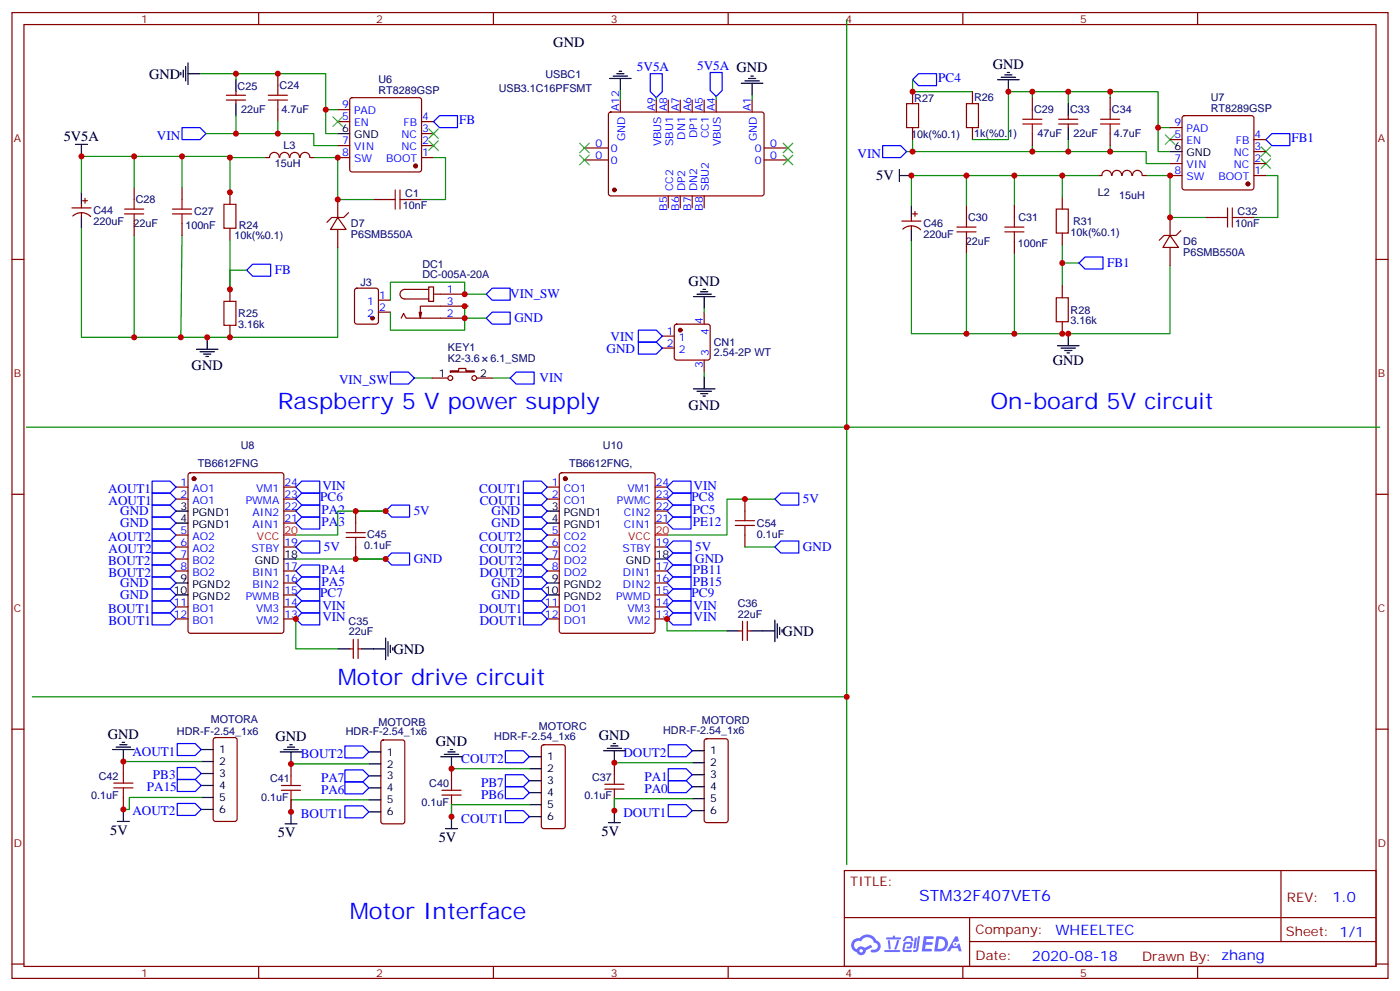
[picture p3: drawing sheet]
<svg xmlns="http://www.w3.org/2000/svg" width="412mm" height="292mm" viewBox="0 0 412 292" stroke-linecap="round" stroke-linejoin="round" font-family="sans-serif">
<g fill="none" stroke="#870000" stroke-width=".35">
<path d="M3.5 3.7h405.4v284.3h-405.4zM7.1 7.2h398.2v277.3h-398.2zM76.2 3.7v3.5M145.3 3.7v3.5M214.5 3.7v3.5M283.6 3.7v3.5M352.8 3.7v3.5M3.5 76.4h3.6M405.3 76.4h3.6M3.5 145.5h3.6M405.3 145.5h3.6M3.5 214.7h3.6"/>
<path d="M405.3 214.7h3.6M248.7 256.3h156.6v28.2h-156.6zM377.3 256.3v20.9M248.7 270.1h156.5M285.6 277.2h119.6M285.6 270.1v14.2M3.5 283.8h3.6M76.2 284.5v3.5M145.3 284.5v3.5M214.5 284.5v3.5M283.6 284.5v3.5M352.8 284.5v3.5"/>
<path d="M405.3 283.8h3.6"/>
</g>
<g fill="#5487ff">
<path d="M272.1 275.6h2.6l.3 .2-.1 .6h-2l-.1 1h1.6l.4 .4-.4 .3h-1.7l-.2 1.2 1.8 .1 .3 .3-.2 .4h-2.9z"/>
<path d="M281.4 275.7h.7l.4 1.3-.7 .3a.74 .74 0 0 0-1.1 .3 .74 .74 0 0 0 .5 1.1 .74 .74 0 0 0 .9-.7l.5-.3 .7 2.4h-.9l-.2-1h-1.9l-.5 1h-.9z"/>
<path d="M269.5 276.1h.6l-.4 2.9a.31 .31 0 0 1-.3 .3 .31 .31 0 0 1-.3-.3z"/>
<path d="M270.4 275.6h.6l-.5 4a.89 .89 0 0 1-.7 .7 .89 .89 0 0 1-.9-.3l1-.5z"/>
<path d="M266.8 275.8l.6-.2 1.2 .1 .5 1.3-.6 .1-.4-.9-1 .1a.95 .95 0 0 1-1 .8l-.1-.2z"/>
<path d="M266.4 277.5l1.8-.2a1.04 1.04 0 0 1 .6 1.1 1.04 1.04 0 0 1-.8 .9h-.7a.29 .29 0 0 1-.3-.4 .29 .29 0 0 1 .3-.2h.7l.2-.8h-1.4l-.4 1.7 1.9 .1a.29 .29 0 0 1 .3 .3 .29 .29 0 0 1-.3 .3h-2l-.4-.3 .2-2.1z"/>
<path d="M260.5 279.7h4.4a.3 .3 0 0 1 .3 .3 .3 .3 0 0 1-.3 .3h-4.3z"/>
<path d="M264.3 276.8h.6l-.5 1.6a1.02 1.02 0 0 1-.7 1.2l-.2-.3z"/>
<path d="M261.5 276.8h.6l.3 2.4-.3 .3-.3-.2z"/>
<path d="M261.1 276h1.9l.2-.5h.5l-.1 .5h1.5a.29 .29 0 0 1 .3 .3 .29 .29 0 0 1-.3 .3h-3.9z"/>
<path d="M275.8 275.6l-.6 4.5h1.4a2.27 2.27 0 0 0 2.7-2.3 2.27 2.27 0 0 0-2.7-2.2zM276.6 276.4a1.5 1.5 0 0 1 1.8 1.6 1.5 1.5 0 0 1-1.9 1.3h-.3z"/>
<path d="M251.4 276.8a2.09 2.09 0 0 0 1 3.5 1.37 1.37 0 0 0 1.5 .9 1.37 1.37 0 0 0 1.1-1.4l2-1-.5-.7-1.8 1a1.4 1.4 0 0 0-2.3 .4 1.32 1.32 0 0 1-.6-1.9 1.32 1.32 0 0 1 1.9-.4 2.02 2.02 0 0 1 2-1.3 2.02 2.02 0 0 1 1.8 1.6 1.09 1.09 0 0 1 1.1 1.4 1.09 1.09 0 0 1-1.6 .7 .41 .41 0 0 0-.5 .3 .41 .41 0 0 0 .4 .5 1.89 1.89 0 0 0 2.4-1.2 1.89 1.89 0 0 0-1.2-2.4 2.98 2.98 0 0 0-5-.6l-1 .1zM253.2 279.9a.52 .52 0 0 1 1 0 .52 .52 0 0 1-1 0z"/>
<circle cx="281.4" cy="277.9" r=".28"/>
</g>
<g fill="#870000" stroke="#870000" stroke-width=".35">
<circle cx="122.4" cy="48.9" r=".53"/>
<circle cx="367.6" cy="54.2" r=".53"/>
<circle cx="57.1" cy="140.9" r=".53"/>
<circle cx="166.5" cy="140.9" r=".53"/>
<circle cx="109.7" cy="93.7" r=".53"/>
<circle cx="200.4" cy="97.2" r=".53"/>
<circle cx="181" cy="55.9" r=".53"/>
</g>
<g fill="none" stroke="#870000" stroke-width=".35">
<path d="M66.7 29.5h5.6M66.7 28h5.6M69.5 27v1M69.5 29.5v1M81.8 21.7v3.5M81.8 32.3v3.5M99.5 35.8h3.5M99.5 32.3h3.5M103.2 29l.5-.2h19.8l.5 .2 .2 .5v20.4l-.3 .5-.4 .2h-19.8l-.5-.2-.2-.5v-20.4zM124.2 39.3h3.5M124.2 35.8h3.5M179.4 33.2l.5-.2h44.7l.5 .7-.1 23.5-.6 .5-44.8-.1-.4-.6v-23.3z"/>
<path d="M182.7 29.5v3.5M193.3 29.5v3.5M196.8 29.5v3.5M200.4 29.5v3.5M203.9 29.5v3.5M207.4 29.5v3.5M211 29.5v3.5M221.5 29.5v3.5M268.8 27v3.5M268.8 37.6v3.5M286.5 27v3.5M286.5 37.6v3.5"/>
<path d="M304.1 28.8v3.5M304.1 39.3v3.6M311.9 36.5h5.6M311.9 35.1h5.6M314.7 34v1.1M314.7 36.5v1.1M327 28.8v3.5M327 39.3v3.6M344.7 37.6h3.5M348.4 34.2l.5-.2h19.8l.5 .2 .2 .5v20.5l-.3 .5-.4 .2h-19.8l-.5-.2-.2-.5v-20.5zM24.3 59.1h1.5M25 58.4v1.4"/>
<path d="M39.5 55.2v3.5M53.6 55.2v3.5M67.7 56.6v3.5M82.2 46.4a1.41 1.41 0 0 0-1.4-1.5 1.41 1.41 0 0 0-1.4 1.5h-1.1M82.4 46.4a1.41 1.41 0 0 1 1.4-1.5 1.41 1.41 0 0 1 1.4 1.5M85.4 46.4a1.41 1.41 0 0 1 1.4-1.5 1.41 1.41 0 0 1 1.4 1.5M88.4 46.4a1.41 1.41 0 0 1 1.4-1.5 1.41 1.41 0 0 1 1.4 1.5M91.4 46.4h1M99.5 46.4h3.5M99.5 42.9h3.5M99.5 58.7v5.3M110.1 58.7h3.5"/>
<path d="M120.6 58.7h3.6M124.2 46.4h3.5M124.2 42.9h3.5M172.2 47.1h7M172.2 43.6h7M196.8 57.7v3.5M200.4 57.7v3.5M203.9 57.7v3.5M207.4 57.7v3.5M225.1 47.1h7M225.1 43.6h7M312.9 58v3.6"/>
<path d="M323.5 51.7h1.1M324.6 51.7a1.41 1.41 0 0 1 1.4-1.5 1.41 1.41 0 0 1 1.4 1.5M327.6 51.7a1.41 1.41 0 0 1 1.4-1.5 1.41 1.41 0 0 1 1.4 1.5M330.6 51.7a1.41 1.41 0 0 1 1.4-1.5 1.41 1.41 0 0 1 1.4 1.5M333.6 51.7a1.41 1.41 0 0 1 1.4-1.5 1.41 1.41 0 0 1 1.4 1.5M336.5 51.7h1.1M344.7 51.7h3.5M344.7 48.2h3.5M344.7 41.1h3.5M369.4 51.7h3.5M369.4 48.2h3.5M369.4 44.6h3.5"/>
<path d="M369.4 41.1h3.5M21.2 61.2h5.6M21.5 63.6a3.8 3.8 0 0 1 5.2 .2M24 60.1v1.1M24 62.6v1.1M39.5 65.8v3.5M53.6 65.8v3.5M67.7 67.2v3.5M99.5 64l2.5 3.6h-4.6zM99.5 67.6v5.2M102.7 62.6l-1.5 1.4h-3.5l-1.4 1.4M265.6 65.1h5.7"/>
<path d="M265.9 67.5a3.8 3.8 0 0 1 5.3 .1M268.5 64v1.1M268.5 66.5v1.1M268.8 63h1.4M269.5 62.3v1.4M284.7 60.5v3.5M284.7 71.1v3.5M298.8 60.5v3.5M298.8 71.1v3.5M312.9 68.6v3.5M344.7 69.3l2.4 3.5h-4.6zM344.7 64v5.3"/>
<path d="M344.7 72.8v5.3M347.8 67.9l-1.4 1.4h-3.5l-1.4 1.4M355.2 64h3.6M365.8 64h3.6M67.7 85.2v3.5M67.7 95.8v3.5M104.7 85l.4-.2h5.7l.6 .5 .1 9.4-.5 .7h-5.9l-.6-.4-.1-9.5zM111.5 91.9h3.5M111.5 88.4h3.5M118.2 93.7l.7-1.4 .7 1.4h17.3M124.2 91.9l-.4 1.8M126.3 84.5h1.4v4.2h-1.4z"/>
<path d="M126.3 85.2h-7.1a1.41 1.41 0 0 0-1.4 1.4 1.41 1.41 0 0 0 1.4 1.4h7.1M127.7 86.6h9.2M136.9 90.1h-13.1v3.6l-.3-1.8M195.1 99h3.5M198.8 95.6l.5-.2h9.2l.5 .2 .2 .5v9.2l-.2 .5-.5 .2h-9.2l-.5-.2-.2-.5v-9.2zM207.4 91.9v3.5M312.9 84.1v3.6M312.9 94.7v3.5M127.4 111.3h4.5M132.6 109.2h2.5v-.7h2.1v.7h2.5v.3h-7.1zM140.4 111.3h4.6M195.1 102.5h3.5"/>
<path d="M207.4 106v3.5M55.6 139.4l.5-.2h26.8l.7 .4v46.1l-.5 .7h-27l-.7-.4v-46.1zM165 139.4l.5-.2h26.8l.6 .4 .1 46.1-.5 .7h-27l-.7-.4-.1-46.1zM51.9 143.4h3.5M51.9 146.9h3.5M51.9 157.5h3.5M83.6 143.4h3.5M83.6 146.9h3.5M83.6 154h3.5M83.6 150.5h3.5M104.8 150.5v3.5M161.2 143.4h3.5"/>
<path d="M161.2 146.9h3.5M161.2 157.5h3.5M193 143.4h3.5M193 146.9h3.5M193 154h3.5M193 150.5h3.5M219.4 146.9v3.6M219.4 157.5v3.5M51.9 161h3.5M51.9 164.6h3.5M51.9 168.1h3.5M51.9 178.7h3.5"/>
<path d="M83.6 161h3.5M83.6 168.1h3.5M83.6 178.7h3.5M83.6 175.2h3.5M83.6 171.6h3.5M104.8 161v3.6M161.2 161h3.5M161.2 164.6h3.5M161.2 168.1h3.5M161.2 178.7h3.5M193 161h3.5M193 168.1h3.5"/>
<path d="M193 178.7h3.5M193 175.2h3.5M193 171.6h3.5M51.9 182.2h3.5M83.6 182.2h3.5M103 191h1.1M104.1 188.2v5.7M105.5 188.2v5.7M105.5 191h1M161.2 182.2h3.5M193 182.2h3.5M217.7 185.7h1"/>
<path d="M218.7 182.9v5.7M220.1 182.9v5.7M220.1 185.7h1.1M63 217.3l.5-.2h5.6l.7 .5v23.5l-.4 .7h-5.9l-.7-.4v-23.6zM112.4 218l.5-.2h5.6l.7 .5v23.5l-.4 .7h-5.9l-.7-.4v-23.6zM159.7 219.5l.5-.2h5.6l.7 .4v23.5l-.5 .7h-5.8l-.7-.4v-23.5zM207.7 217.7l.4-.2h5.7l.6 .4 .1 23.6-.5 .6-5.9 .1-.6-.5-.1-23.5zM36.3 224.2v3.5M36.3 234.8v3.5M85.7 224.9v3.5M85.7 235.5v3.5M133 226.3v3.5"/>
<path d="M133 236.9v3.5M181 224.5v3.6M181 235.1v3.6"/>
<circle cx="132.6" cy="111.3" r=".71"/>
<circle cx="139.7" cy="111.3" r=".71"/>
</g>
<g fill="none" stroke="#000" stroke-width=".35">
<path d="M54.7 19.6v4.2M55.4 18.5v6.4M53.3 21.3v.7M54 20.6v2.2M55.4 21.7h3.5M69.5 23.5v3.5M69.5 30.5v3.5M99.5 39.3h3.5M179.6 23.1h6.3M180.6 22.4h4.3M181.7 21.7h2.1M182.4 21h.7"/>
<path d="M182.7 23.1v3.5M218.4 24.5h6.3M219.4 23.8h4.3M220.5 23.1h2.1M221.2 22.4h.7M221.5 24.5v3.5M293.9 23.5h6.3M294.9 22.8h4.3M296 22h2.1M296.7 21.3h.7M297 23.5v3.5M314.7 30.5v3.5"/>
<path d="M314.7 37.6v3.5M22.2 42.5h3.6M24 42.5v3.5M24 56.6v3.5M264.9 51.7h3.6M264.9 49.9v3.5M344.7 44.6h3.5M24 63.7v3.5M268.5 60.5v3.5M268.5 67.6v3.5M61 99.3v3.5M204.3 87.3h6.3"/>
<path d="M205.3 86.6h4.2M206.4 85.9h2.1M207.1 85.2h.7M207.4 87.3v3.5M314.7 98.2v3.6M57.9 102.8h6.3M58.9 103.5h4.2M60 104.2h2.1M60.7 105h.7M204.3 114.5h6.3M205.3 115.2h4.2M206.4 115.9h2.1"/>
<path d="M207.1 116.6h.7M207.4 110.9v3.6M311.5 101.8h6.4M312.6 102.5h4.2M313.6 103.2h2.1M314.3 103.9h.7M51.9 150.5h3.5M51.9 154h3.5M161.2 150.5h3.5M161.2 154h3.5M51.9 171.6h3.5M51.9 175.2h3.5"/>
<path d="M83.6 164.6h3.5M161.2 171.6h3.5M161.2 175.2h3.5M193 164.6h3.5M99.5 191h3.5M106.5 191h7.1M113.6 187.9v6.3M114.3 188.9v4.2M115 190v2.1M115.7 190.7v.7M214.1 185.7h3.6M221.2 185.7h7"/>
<path d="M228.2 182.6v6.3M229 183.6v4.3M229.7 184.7v2.1M230.4 185.4v.7M34.2 220h4.3M35.3 219.3h2.1M36 218.5h.7M84.7 220h2.1M85.4 219.3h.7M179.9 219.6h2.1M180.6 218.9h.7M33.2 220.7h6.3"/>
<path d="M36.3 220.7v3.5M36.3 238.3v3.5M59.3 220.7h3.5M59.3 224.2h3.5M59.3 227.7h3.5M59.3 231.2h3.5M59.3 234.8h3.5M59.3 238.3h3.5M82.5 221.4h6.4M83.6 220.7h4.2M85.7 221.4v3.5M85.7 239v3.5"/>
<path d="M108.7 221.4h3.5M108.7 224.9h3.5M108.7 228.4h3.5M108.7 232h3.5M108.7 235.5h3.5M108.7 239h3.5M129.8 222.8h6.4M130.9 222.1h4.2M131.9 221.4h2.2M132.6 220.7h.7M133 222.8v3.5M155.9 222.8h3.6"/>
<path d="M155.9 226.3h3.6M155.9 229.8h3.6M155.9 233.4h3.6M155.9 236.9h3.6M177.8 221h6.3M178.9 220.3h4.2M181 221v3.5M181 238.7v3.5M203.9 221h3.5M203.9 224.5h3.5M203.9 228.1h3.5M203.9 231.6h3.5"/>
<path d="M203.9 235.1h3.5M203.9 238.7h3.5M34.6 241.8h3.5M84 242.5h3.5M131.2 243.9h3.6M133 240.4v3.5M155.9 240.4h3.6M179.2 242.2h3.5"/>
</g>
<g fill="none" stroke="#a10000" stroke-width=".35">
<path d="M79 29.5h5.7M79 28h5.7M81.8 25.2v2.8M81.8 29.5v2.8M267.1 30.5h3.5v7.1h-3.5zM284.7 30.5h3.5v7.1h-3.5zM301.3 36.5h5.6M301.3 35.1h5.6M304.1 32.3v2.8M304.1 36.5v2.8M324.2 36.5h5.6M324.2 35.1h5.6"/>
<path d="M327 32.3v2.8M327 36.5v2.8M39.5 58.7v2.9M53.6 58.7v2.9M113.6 58.7h2.8M116.4 55.9v5.7M117.8 55.9v5.7M117.8 58.7h2.8M36.7 63h5.6M36.7 61.6h5.6M39.5 63v2.8M50.8 63h5.6"/>
<path d="M50.8 61.6h5.6M53.6 63v2.8M66 60.1h3.5v7.1h-3.5zM281.9 68.3h5.6M281.9 66.9h5.6M284.7 64v2.9M284.7 68.3v2.8M296 68.3h5.6M296 66.9h5.6M298.8 64v2.9M298.8 68.3v2.8M311.1 61.6h3.6v7h-3.6z"/>
<path d="M358.8 64h2.8M361.6 61.2v5.7M363 61.2v5.7M363 64h2.8M66 88.7h3.5v7.1h-3.5zM311.1 87.7h3.6v7h-3.6zM102 156.8h5.6M102 158.2h5.6M104.8 154v2.8M104.8 158.2v2.8M216.6 153.3h5.6M216.6 154.7h5.6"/>
<path d="M219.4 150.5v2.8M219.4 154.7v2.8M33.5 230.5h5.7M33.5 232h5.7M36.3 227.7v2.8M36.3 232v2.8M82.9 232.7h5.6M82.9 231.2h5.6M85.7 228.4v2.8M85.7 232.7v2.8M130.2 232.7h5.6M130.2 234.1h5.6"/>
<path d="M133 229.8v2.9M133 234.1v2.8M178.2 230.9h5.6M178.2 232.3h5.6M181 228.1v2.8M181 232.3v2.8"/>
</g>
<g fill="none" stroke="#00f" stroke-width=".35">
<path d="M53.6 37.6h5.3l1.8 1.7-1.8 1.8h-5.3zM127.7 35.8l1.8-1.8h5.3v3.6h-5.3zM191.6 21.7h3.5v5.3l-1.8 1.8-1.7-1.8zM209.2 21.3h3.5v5.3l-1.7 1.8-1.8-1.8zM270.6 21.7h5.3v3.5h-5.3l-1.8-1.7zM260 42.9h5.3l1.8 1.7-1.8 1.8h-5.3zM372.9 41.1l1.7-1.8h5.3v3.6h-5.3zM72.7 79.6l1.7-1.8h5.3v3.5h-5.3zM319.6 75.7h5.3v3.5h-5.3l-1.7-1.8zM143.2 93.7l1.8-1.8h5.3v3.5h-5.3zM143.2 86.6l1.8-1.8h5.3v3.6h-5.3zM188 97.2h5.3l1.8 1.8-1.8 1.7h-5.3z"/>
<path d="M115 109.5h5.3l1.8 1.8-1.8 1.8h-5.3zM150.3 111.3l1.7-1.8h5.3v3.6h-5.3zM188 100.7h5.3l1.8 1.8-1.8 1.7h-5.3zM44.8 152.2h5.3l1.8 1.8-1.8 1.8h-5.3zM44.8 148.7h5.3l1.8 1.8-1.8 1.7h-5.3zM44.8 155.8h5.3l1.8 1.7-1.8 1.8h-5.3zM44.8 159.3h5.3l1.8 1.7-1.8 1.8h-5.3zM44.8 145.2h5.3l1.8 1.7-1.8 1.8h-5.3zM44.8 141.6h5.3l1.8 1.8-1.8 1.8h-5.3zM87.1 154l1.8-1.8h5.3v3.6h-5.3zM87.1 150.5l1.8-1.8h5.3v3.5h-5.3zM87.1 143.4l1.8-1.8h5.3v3.6h-5.3z"/>
<path d="M87.1 146.9l1.8-1.7h5.3v3.5h-5.3zM113.6 150.5l1.8-1.8h5.2v3.5h-5.2zM154.2 141.6h5.3l1.7 1.8-1.7 1.8h-5.3zM154.2 145.2h5.3l1.7 1.7-1.7 1.8h-5.3zM154.2 159.3h5.3l1.7 1.7-1.7 1.8h-5.3zM154.2 155.8h5.3l1.7 1.7-1.7 1.8h-5.3zM154.2 148.7h5.3l1.7 1.8-1.7 1.7h-5.3zM154.2 152.2h5.3l1.7 1.8-1.7 1.8h-5.3zM196.5 154l1.8-1.8h5.3v3.6h-5.3zM196.5 150.5l1.8-1.8h5.3v3.5h-5.3zM196.5 146.9l1.8-1.7h5.3v3.5h-5.3zM196.5 143.4l1.8-1.8h5.3v3.6h-5.3z"/>
<path d="M228.2 146.9l1.8-1.7h5.3v3.5h-5.3zM44.8 173.4h5.3l1.8 1.8-1.8 1.7h-5.3zM44.8 169.9h5.3l1.8 1.7-1.8 1.8h-5.3zM44.8 162.8h5.3l1.8 1.8-1.8 1.7h-5.3zM44.8 166.3h5.3l1.8 1.8-1.8 1.8h-5.3zM44.8 176.9h5.3l1.8 1.8-1.8 1.7h-5.3zM87.1 171.6l1.8-1.7h5.3v3.5h-5.3zM87.1 168.1l1.8-1.8h5.3v3.6h-5.3zM87.1 175.2l1.8-1.8h5.3v3.5h-5.3zM87.1 178.7l1.8-1.8h5.3v3.5h-5.3zM87.1 161l1.8-1.7h5.3v3.5h-5.3zM113.6 164.6l1.8-1.8h5.2v3.5h-5.2z"/>
<path d="M154.2 176.9h5.3l1.7 1.8-1.7 1.7h-5.3zM154.2 166.3h5.3l1.7 1.8-1.7 1.8h-5.3zM154.2 162.8h5.3l1.7 1.8-1.7 1.7h-5.3zM154.2 169.9h5.3l1.7 1.7-1.7 1.8h-5.3zM154.2 173.4h5.3l1.7 1.8-1.7 1.7h-5.3zM196.5 171.6l1.8-1.7h5.3v3.5h-5.3zM196.5 168.1l1.8-1.8h5.3v3.6h-5.3zM196.5 175.2l1.8-1.8h5.3v3.5h-5.3zM196.5 164.6l1.8-1.8h5.3v3.5h-5.3zM196.5 161l1.8-1.7h5.3v3.5h-5.3zM196.5 178.7l1.8-1.8h5.3v3.5h-5.3zM228.2 161l1.8-1.7h5.3v3.5h-5.3z"/>
<path d="M44.8 180.4h5.3l1.8 1.8-1.8 1.8h-5.3zM87.1 182.2l1.8-1.8h5.3v3.6h-5.3zM154.2 180.4h5.3l1.7 1.8-1.7 1.8h-5.3zM196.5 182.2l1.8-1.8h5.3v3.6h-5.3zM52.2 218.9h5.3l1.8 1.8-1.8 1.7h-5.3zM101.6 219.6h5.3l1.8 1.8-1.8 1.7h-5.3zM196.8 219.3h5.3l1.8 1.7-1.8 1.8h-5.3zM52.2 229.5h5.3l1.8 1.7-1.8 1.8h-5.3zM52.2 226h5.3l1.8 1.7-1.8 1.8h-5.3zM52.2 236.5h5.3l1.8 1.8-1.8 1.8h-5.3zM101.6 237.2h5.3l1.8 1.8-1.8 1.8h-5.3zM101.6 226.7h5.3l1.8 1.7-1.8 1.8h-5.3z"/>
<path d="M101.6 230.2h5.3l1.8 1.8-1.8 1.7h-5.3zM148.9 221h5.3l1.7 1.8-1.7 1.7h-5.3zM148.9 231.6h5.3l1.7 1.8-1.7 1.7h-5.3zM148.9 228.1h5.3l1.7 1.7-1.7 1.8h-5.3zM148.9 238.7h5.3l1.7 1.7-1.7 1.8h-5.3zM196.8 229.8h5.3l1.8 1.8-1.8 1.8h-5.3zM196.8 226.3h5.3l1.8 1.8-1.8 1.7h-5.3zM196.8 236.9h5.3l1.8 1.8-1.8 1.7h-5.3z"/>
</g>
<g fill="none" stroke="#3c3" stroke-width=".35">
<path d="M98.1 34.4l2.8 2.8M100.9 34.4l-2.8 2.8M126.3 37.9l2.8 2.8M129.1 37.9l-2.8 2.8M343.3 39.7l2.8 2.8M346.1 39.7l-2.8 2.8M126.3 41.5l2.8 2.8M129.1 41.5l-2.8 2.8M170.7 42.2l2.9 2.8M170.7 45.7l2.9 2.8M173.6 42.2l-2.9 2.8M173.6 45.7l-2.9 2.8"/>
<path d="M230.7 42.2l2.8 2.8M230.7 45.7l2.8 2.8M233.5 42.2l-2.8 2.8M233.5 45.7l-2.8 2.8M371.5 43.2l2.8 2.8M371.5 46.7l2.8 2.9M374.3 43.2l-2.8 2.8M374.3 46.7l-2.8 2.9"/>
</g>
<g fill="none" stroke="#008700" stroke-width=".35">
<path d="M249.4 5.8v248.7M58.9 21.7h37.1v17.6h3.5M60.7 39.3h31.7v3.6h7.1M69.5 21.7v1.8M69.5 34v5.3M81.8 35.8v3.5M96 32.3h3.5M182.7 26.6v2.9M193.3 28.8v.7M211 28.4v1.1M221.5 28v1.5M268.8 23.5v3.5h17.7"/>
<path d="M304.1 27v1.8M314.7 27v3.5M327 27v1.8M341.1 37.6h3.6M39.5 46h-15.5v10.6M53.6 46v9.2M67.7 46.4v-.4h-28.2v9.2M78.3 46.4h-10.6v10.6M92.4 46.4h7.1v12.3h10.6M127.7 46.4h3.5v12.3h-7M267.1 44.6h70.5v3.6h7.1M268.8 41.1v3.5"/>
<path d="M284.7 51.7v8.8M286.5 41.1h10.5v-14.1h44.1v17.6h3.6M298.8 51.7v8.8M304.1 42.9v1.7M312.9 51.7v6.3M314.7 41.1v3.5M323.5 51.7h-55v8.8M327 42.9v1.7M337.6 51.7h7.1v12.3h10.5M372.9 51.7h3.5v12.3h-7M24 67.2v32.1h15.5M39.5 69.3v30h60v-26.5"/>
<path d="M53.6 69.3l-.3 30M67.7 70.7v14.5v-5.6h5M268.5 71.1v27.1h16.2M284.7 74.6v23.6h60v-20.1M298.8 74.6v23.6M312.9 72.1v5.3M317.9 77.4h-5v6.7M115 91.9v5.3h21.9v-3.5M137.9 90.1h-1v3.6h6.3M143.2 86.6h-6.3v-3.5h-21.9v5.3M207.4 90.8v1.1M122.1 111.3h5.3"/>
<path d="M145 111.3h5.3M207.4 109.5v1.4M7.8 125.8h398.6M104.8 150.5h8.8h-14.1v7h-12.4M228.2 146.9h-14.1v10.6h-17.6M87.1 164.6h26.5M219.4 161h8.8M87.1 182.2v8.8h12.4M196.5 182.2v3.5h17.6M9.5 205.1h239.9M36.3 224.2h23M59.3 234.8h-21.2v3.5h-1.8"/>
<path d="M85.7 224.9h23M108.7 235.5h-23v3.5M133 226.3h22.9M155.9 236.9h-22.9v3.5M181 224.5h22.9M203.9 235.1h-22.9v3.6"/>
</g>
<path d="M83.6 157.5h3.5M193 157.5h3.5" fill="none" stroke="#f00" stroke-width=".35"/>
<g fill="#c00">
<circle cx="113.6" cy="164.6" r=".88"/>
<circle cx="113.6" cy="150.5" r=".88"/>
<circle cx="104.8" cy="164.6" r=".88"/>
<circle cx="104.8" cy="150.5" r=".88"/>
<circle cx="87.1" cy="182.2" r=".88"/>
<circle cx="99.5" cy="46.4" r=".88"/>
<circle cx="81.8" cy="39.3" r=".88"/>
<circle cx="69.5" cy="39.3" r=".88"/>
<circle cx="81.8" cy="21.7" r=".88"/>
<circle cx="96" cy="32.3" r=".88"/>
<circle cx="69.5" cy="21.7" r=".88"/>
<circle cx="67.7" cy="46.4" r=".88"/>
<circle cx="327" cy="27" r=".88"/>
<circle cx="268.8" cy="27" r=".88"/>
<circle cx="304.1" cy="44.6" r=".88"/>
<circle cx="314.7" cy="27" r=".88"/>
<circle cx="341.1" cy="37.6" r=".88"/>
<circle cx="314.7" cy="44.6" r=".88"/>
<circle cx="327" cy="44.6" r=".88"/>
<circle cx="344.7" cy="51.7" r=".88"/>
<circle cx="304.1" cy="27" r=".88"/>
<circle cx="268.8" cy="44.6" r=".88"/>
<circle cx="297" cy="27" r=".88"/>
<circle cx="196.5" cy="182.2" r=".88"/>
<circle cx="219.4" cy="146.9" r=".88"/>
<circle cx="36.3" cy="238.3" r=".88"/>
<circle cx="85.7" cy="239" r=".88"/>
<circle cx="133" cy="240.4" r=".88"/>
<circle cx="181" cy="238.7" r=".88"/>
<circle cx="36.3" cy="224.2" r=".88"/>
<circle cx="85.7" cy="224.9" r=".88"/>
<circle cx="181" cy="224.5" r=".88"/>
<circle cx="133" cy="226.3" r=".88"/>
<circle cx="99.5" cy="58.7" r=".88"/>
<circle cx="344.7" cy="64" r=".88"/>
<circle cx="249.4" cy="205.1" r=".88"/>
<circle cx="249.4" cy="125.8" r=".88"/>
<circle cx="136.9" cy="90.1" r=".88"/>
<circle cx="136.9" cy="93.7" r=".88"/>
<circle cx="136.9" cy="86.6" r=".88"/>
<circle cx="314.7" cy="98.2" r=".88"/>
<circle cx="312.9" cy="98.2" r=".88"/>
<circle cx="298.8" cy="98.2" r=".88"/>
<circle cx="61" cy="99.3" r=".88"/>
<circle cx="53.3" cy="99.3" r=".88"/>
<circle cx="67.7" cy="85.2" r=".88"/>
<circle cx="67.7" cy="99.3" r=".88"/>
<circle cx="67.7" cy="56.6" r=".88"/>
<circle cx="39.5" cy="46" r=".88"/>
<circle cx="39.5" cy="99.3" r=".88"/>
<circle cx="24" cy="46" r=".88"/>
<circle cx="284.7" cy="98.2" r=".88"/>
<circle cx="312.9" cy="77.4" r=".88"/>
<circle cx="298.8" cy="51.7" r=".88"/>
<circle cx="284.7" cy="51.7" r=".88"/>
<circle cx="268.5" cy="51.7" r=".88"/>
<circle cx="312.9" cy="51.7" r=".88"/>
<circle cx="53.6" cy="46" r=".88"/>
</g>
<g font-size="6.7" fill="#00f">
<text x="81.8" y="120.5">Raspberry 5 V power supply</text>
<text x="291.7" y="120.5">On-board 5V circuit</text>
<text x="99.5" y="201.6">Motor drive circuit</text>
<text x="103" y="270.4">Motor Interface</text>
</g>
<text font-size="4.6" fill="#00f" x="270.8" y="265.3">STM32F407VET6</text>
<g font-size="4.2">
<text x="163" y="14">GND</text>
<text x="43.9" y="23.1">GND</text>
<text x="292.5" y="20.2">GND</text>
<text x="18.8" y="41.5">5V5A</text>
<text x="258.1" y="53.1">5V</text>
<text x="202.9" y="84.1">GND</text>
<text x="310.1" y="107.4">GND</text>
<text x="56.5" y="108.9">GND</text>
<text x="202.9" y="120.6">GND</text>
<text x="230.5" y="187.2">GND</text>
<text x="115.9" y="192.5">GND</text>
<text x="31.8" y="217.5">GND</text>
<text x="81.1" y="218.2">GND</text>
<text x="128.4" y="219.6">GND</text>
<text x="176.4" y="217.8">GND</text>
<text x="32.4" y="245.8">5V</text>
<text x="81.8" y="246.5">5V</text>
<text x="129.2" y="247.9">5V</text>
<text x="177.2" y="246.1">5V</text>
</g>
<g font-size="4.2" fill="#00f">
<text x="392.5" y="265.6">1.0</text>
<text x="310.9" y="275.1">WHEELTEC</text>
<text x="304" y="282.9">2020-08-18</text>
</g>
<g font-size="3.9" fill="#00f">
<text x="187.6" y="20.8">5V5A</text>
<text x="205.3" y="20.6">5V5A GND</text>
<text x="276.4" y="24.3">PC4</text>
<text x="46.2" y="41.1">VIN</text>
<text x="135.3" y="36.6">FB</text>
<text x="380.4" y="41.9">FB1</text>
<text x="252.6" y="46.4">VIN</text>
<text x="81" y="80.8">FB</text>
<text x="326.1" y="78.7">FB1</text>
<text x="150.3" y="87.8">VIN_SW</text>
<text x="151.5" y="94.8">GND</text>
<text x="179.9" y="100.3">VIN</text>
<text x="178.7" y="103.9">GND</text>
<text x="99.9" y="113.1">VIN_SW</text>
<text x="158.9" y="112.5">VIN</text>
<text x="31.8" y="145.3">AOUT1</text>
<text x="32" y="148.8">AOUT1</text>
<text x="94.4" y="147.6">PC6</text>
<text x="95" y="144.2">VIN</text>
<text x="141.2" y="145.3">COUT1</text>
<text x="141.3" y="148.8">COUT1</text>
<text x="203.7" y="147.6">PC8</text>
<text x="204.3" y="144.2">VIN</text>
<text x="236.5" y="148.2">5V</text>
<text x="35.4" y="155.3">GND</text>
<text x="35.4" y="151.7">GND</text>
<text x="94.7" y="154.8">PA3</text>
<text x="94.7" y="151.3">PA2</text>
<text x="121.9" y="151.7">5V</text>
<text x="144.8" y="151.7">GND</text>
<text x="144.8" y="155.3">GND</text>
<text x="204.1" y="154.8">PE12</text>
<text x="204.1" y="151.3">PC5</text>
<text x="31.8" y="159.4">AOUT2</text>
<text x="141.2" y="159.4">COUT2</text>
<text x="31.8" y="166.4">BOUT2</text>
<text x="32" y="162.9">AOUT2</text>
<text x="95.4" y="162.3">5V</text>
<text x="121.9" y="165.8">GND</text>
<text x="141.2" y="166.4">DOUT2</text>
<text x="141.3" y="162.9">COUT2</text>
<text x="204.8" y="165.8">GND</text>
<text x="204.8" y="162.3">5V</text>
<text x="236.5" y="162.3">GND</text>
<text x="32" y="170">BOUT2</text>
<text x="35.4" y="172.9">GND</text>
<text x="94.7" y="172.5">PA5</text>
<text x="94.7" y="169">PA4</text>
<text x="141.3" y="170">DOUT2</text>
<text x="144.8" y="172.9">GND</text>
<text x="204.1" y="172.5">PB15</text>
<text x="204.1" y="169">PB11</text>
<text x="35.4" y="176.4">GND</text>
<text x="94.4" y="175.8">PC7</text>
<text x="95" y="179.4">VIN</text>
<text x="144.8" y="176.4">GND</text>
<text x="203.7" y="175.8">PC9</text>
<text x="204.3" y="179.4">VIN</text>
<text x="31.8" y="180.5">BOUT1</text>
<text x="32" y="184.1">BOUT1</text>
<text x="95" y="183">VIN</text>
<text x="141.2" y="180.5">DOUT1</text>
<text x="141.3" y="184.1">DOUT1</text>
<text x="204.3" y="183">VIN</text>
<text x="39" y="222.4">AOUT1</text>
<text x="88.6" y="223.1">BOUT2</text>
<text x="135.9" y="224.5">COUT2</text>
<text x="183.6" y="222.8">DOUT2</text>
<text x="43.3" y="233">PA15</text>
<text x="45" y="229.5">PB3</text>
<text x="94.6" y="230.2">PA7</text>
<text x="94.6" y="233.7">PA6</text>
<text x="141.7" y="231.6">PB7</text>
<text x="189.8" y="233.4">PA0</text>
<text x="189.8" y="229.8">PA1</text>
<text x="141.7" y="235.1">PB6</text>
<text x="39" y="240.1">AOUT2</text>
<text x="88.6" y="240.8">BOUT1</text>
<text x="135.9" y="242.2">COUT1</text>
<text x="183.6" y="240.4">DOUT1</text>
</g>
<g font-size="3.9" fill="#800">
<text x="250.5" y="260.9">TITLE:</text>
<text x="379.1" y="265.6">REV:</text>
<text x="287.4" y="275.1">Company:</text>
<text x="378.7" y="275.7">Sheet: 1/1</text>
<text x="287.4" y="282.8">Date:</text>
<text x="336.4" y="282.8">Drawn By: zhang</text>
</g>
<g font-size="3.2" fill="#800">
<text x="41.6" y="6.7">1</text>
<text x="110.8" y="6.7">2</text>
<text x="179.9" y="6.7">3</text>
<text x="249.1" y="6.7">4</text>
<text x="318.2" y="6.7">5</text>
<text x="4.1" y="41.8">A</text>
<text x="405.9" y="41.8">A</text>
<text x="4.1" y="110.9">B</text>
<text x="405.9" y="110.9">B</text>
<text x="4.1" y="180.1">C</text>
<text x="405.9" y="180.1">C</text>
<text x="4.1" y="249.2">D</text>
<text x="405.9" y="249.2">D</text>
<text x="41.6" y="287.5">1</text>
<text x="110.8" y="287.5">2</text>
<text x="179.9" y="287.5">3</text>
<text x="249.1" y="287.5">4</text>
<text x="318.2" y="287.5">5</text>
</g>
<g font-size="3.2" fill="#000080">
<text x="160.7" y="22.9">USBC1</text>
<text x="70" y="26.4">C25</text>
<text x="82.4" y="26.3">C24</text>
<text x="111.5" y="27.7">RT8289GSP</text>
<text x="111.5" y="24.5">U6</text>
<text x="146.9" y="27.1">USB3.1C16PFSMT</text>
<text x="269.3" y="29.9">R27</text>
<text x="287" y="29.9">R26</text>
<text x="356.7" y="29.8">U7</text>
<text x="71" y="33.4">22uF</text>
<text x="82.9" y="33.4">4.7uF</text>
<text x="304.6" y="33.4">C29</text>
<text x="315.2" y="33.4">C33</text>
<text x="327.5" y="33.4">C34</text>
<text x="356.7" y="33">RT8289GSP</text>
<text x="268.4" y="40.5">10k(%0.1)</text>
<text x="286.9" y="40.4">1k(%0.1)</text>
<text x="305.6" y="40.5">47uF</text>
<text x="316.2" y="40.5">22uF</text>
<text x="328.1" y="40.4">4.7uF</text>
<text x="83.5" y="44">L3</text>
<text x="81" y="49.3">15uH</text>
<text x="40" y="59.9">C28</text>
<text x="119.4" y="58.1">C1</text>
<text x="323.4" y="57.8">L2</text>
<text x="329.7" y="58.5">15uH</text>
<text x="27.5" y="63.1">C44</text>
<text x="57.2" y="63.4">C27</text>
<text x="118.7" y="61.6">10nF</text>
<text x="285.2" y="65.2">C30</text>
<text x="300" y="65.2">C31</text>
<text x="364.6" y="63.4">C32</text>
<text x="27.5" y="66.2">220uF</text>
<text x="39.3" y="66.9">22uF</text>
<text x="54.6" y="67.3">100nF</text>
<text x="69" y="70.5">10k(%0.1)</text>
<text x="70.4" y="67.3">R24</text>
<text x="103.4" y="70.1">P6SMB550A</text>
<text x="103.4" y="66.9">D7</text>
<text x="272" y="70.1">220uF</text>
<text x="272" y="66.9">C46</text>
<text x="315.4" y="69.4">10k(%0.1)</text>
<text x="316.1" y="66.2">R31</text>
<text x="363.8" y="66.9">10nF</text>
<text x="284.5" y="72.2">22uF</text>
<text x="299.8" y="72.6">100nF</text>
<text x="348.5" y="75.4">P6SMB550A</text>
<text x="348.5" y="72.2">D6</text>
<text x="124.4" y="81.9">DC-005A-20A</text>
<text x="124.4" y="78.8">DC1</text>
<text x="106.2" y="84.2">J3</text>
<text x="70.2" y="93.4">R25</text>
<text x="315.4" y="95.5">3.16k</text>
<text x="315.4" y="92.4">R28</text>
<text x="70.2" y="96.6">3.16k</text>
<text x="210.3" y="101.8">CN1</text>
<text x="132" y="106.6">K2-3.6</text>
<text x="132" y="103.4">KEY1</text>
<text x="144.5" y="106.6">6.1_SMD</text>
<text x="210.2" y="105">2.54-2P WT</text>
<text x="58.3" y="137.5">TB6612FNG</text>
<text x="70.9" y="132.2">U8</text>
<text x="167.7" y="137.5">TB6612FNG,</text>
<text x="177.6" y="132.2">U10</text>
<text x="223" y="155.1">C54</text>
<text x="107.3" y="161.5">0.1uF</text>
<text x="108.1" y="158.3">C45</text>
<text x="223" y="158.3">0.1uF</text>
<text x="217.3" y="178.7">C36</text>
<text x="102.7" y="184">C35</text>
<text x="217.3" y="181.9">22uF</text>
<text x="102.8" y="186.9">22uF</text>
<text x="62.1" y="212.9">MOTORA</text>
<text x="111.5" y="213.6">MOTORB</text>
<text x="158.8" y="215">MOTORC</text>
<text x="206.7" y="213.3">MOTORD</text>
<text x="52.1" y="216.5">HDR-F-2.54_1x6</text>
<text x="101.9" y="216.5">HDR-F-2.54_1x6</text>
<text x="145.6" y="218">HDR-F-2.54_1x6</text>
<text x="195.3" y="216.1">HDR-F-2.54_1x6</text>
<text x="29.1" y="229.5">C42</text>
<text x="79.5" y="230.2">C41</text>
<text x="126.5" y="231.7">C40</text>
<text x="174.4" y="230">C37</text>
<text x="26.8" y="235.2">0.1uF</text>
<text x="76.9" y="235.9">0.1uF</text>
<text x="124.2" y="237.3">0.1uF</text>
<text x="172.2" y="235.2">0.1uF</text>
</g>
<g font-size="3.2" fill="#00f">
<text x="100.8" y="35.5">5</text>
<text x="100.8" y="31.9">9</text>
<text x="104.3" y="33.7">PAD</text>
<text x="124.4" y="35.5">4</text>
<text x="182.4" y="32.8" transform="rotate(-90 182.4 32.8)">A12</text>
<text x="193" y="32.8" transform="rotate(-90 193 32.8)">A9</text>
<text x="196.5" y="32.8" transform="rotate(-90 196.5 32.8)">A8</text>
<text x="200" y="32.8" transform="rotate(-90 200 32.8)">A7</text>
<text x="203.6" y="32.8" transform="rotate(-90 203.6 32.8)">A6</text>
<text x="207.1" y="32.8" transform="rotate(-90 207.1 32.8)">A5</text>
<text x="210.6" y="32.8" transform="rotate(-90 210.6 32.8)">A4</text>
<text x="221.2" y="32.8" transform="rotate(-90 221.2 32.8)">A1</text>
<text x="104.3" y="37.2">EN</text>
<text x="118.3" y="40.7">NC</text>
<text x="118.9" y="37.2">FB</text>
<text x="124.4" y="39">3</text>
<text x="184.1" y="41.6" transform="rotate(-90 184.1 41.6)">GND</text>
<text x="201.8" y="41.1" transform="rotate(-90 201.8 41.1)">DN1</text>
<text x="205.3" y="40.7" transform="rotate(-90 205.3 40.7)">DP1</text>
<text x="208.8" y="40.7" transform="rotate(-90 208.8 40.7)">CC1</text>
<text x="223" y="41.6" transform="rotate(-90 223 41.6)">GND</text>
<text x="346" y="40.7">5</text>
<text x="346" y="37.2">9</text>
<text x="349.5" y="39">PAD</text>
<text x="369.5" y="40.7">4</text>
<text x="100.8" y="42.5">7</text>
<text x="100.8" y="46">8</text>
<text x="104.3" y="44.3">VIN</text>
<text x="104.3" y="47.8">SW</text>
<text x="113.7" y="47.8">BOOT</text>
<text x="118.3" y="44.3">NC</text>
<text x="124.4" y="46">1</text>
<text x="124.4" y="42.5">2</text>
<text x="175.4" y="46.7">0</text>
<text x="175.4" y="43.2">0</text>
<text x="179.9" y="44.6">0</text>
<text x="194.7" y="43.1" transform="rotate(-90 194.7 43.1)">VBUS</text>
<text x="198.3" y="43" transform="rotate(-90 198.3 43)">SBU1</text>
<text x="212.4" y="43.1" transform="rotate(-90 212.4 43.1)">VBUS</text>
<text x="222.3" y="44.6">0</text>
<text x="226.8" y="46.7">0</text>
<text x="226.8" y="43.2">0</text>
<text x="346" y="47.8">7</text>
<text x="349.5" y="42.5">EN</text>
<text x="363.5" y="46">NC</text>
<text x="364.1" y="42.5">FB</text>
<text x="369.5" y="47.8">2</text>
<text x="369.5" y="44.3">3</text>
<text x="179.9" y="48.2">0</text>
<text x="222.3" y="48.2">0</text>
<text x="346" y="51.3">8</text>
<text x="349.5" y="49.6">VIN</text>
<text x="349.5" y="53.1">SW</text>
<text x="358.9" y="53.1">BOOT</text>
<text x="363.5" y="49.6">NC</text>
<text x="369.5" y="51.3">1</text>
<text x="198.3" y="56.4" transform="rotate(-90 198.3 56.4)">CC2</text>
<text x="201.8" y="56.4" transform="rotate(-90 201.8 56.4)">DP2</text>
<text x="205.3" y="56.4" transform="rotate(-90 205.3 56.4)">DN2</text>
<text x="208.8" y="56.4" transform="rotate(-90 208.8 56.4)">SBU2</text>
<text x="196.5" y="62" transform="rotate(-90 196.5 62)">B5</text>
<text x="200" y="62" transform="rotate(-90 200 62)">B6</text>
<text x="203.6" y="62" transform="rotate(-90 203.6 62)">B7</text>
<text x="207.1" y="62" transform="rotate(-90 207.1 62)">B8</text>
<text x="108.2" y="89.8">1</text>
<text x="111.7" y="88">1</text>
<text x="131.6" y="86.3">1</text>
<text x="131.6" y="89.8">3</text>
<text x="108.2" y="93.3">2</text>
<text x="111.7" y="91.5">2</text>
<text x="131.6" y="93.3">2</text>
<text x="207.1" y="95.2" transform="rotate(-90 207.1 95.2)">4</text>
<text x="196.4" y="98.6">1</text>
<text x="199.9" y="100.4">1</text>
<text x="208.8" y="98.7" transform="rotate(-90 208.8 98.7)">4</text>
<text x="196.4" y="102.1">2</text>
<text x="199.9" y="103.9">2</text>
<text x="208.8" y="104.7" transform="rotate(-90 208.8 104.7)">3</text>
<text x="207.1" y="108.2" transform="rotate(-90 207.1 108.2)">3</text>
<text x="53.2" y="143.1">1</text>
<text x="83.8" y="143.1">24</text>
<text x="162.6" y="143.1">1</text>
<text x="193.1" y="143.1">24</text>
<text x="53.2" y="146.6">2</text>
<text x="56.7" y="144.8">AO1</text>
<text x="56.7" y="148.3">AO1</text>
<text x="72.4" y="148.3">PWMA</text>
<text x="75.4" y="144.8">VM1</text>
<text x="83.8" y="146.6">23</text>
<text x="162.6" y="146.6">2</text>
<text x="166.1" y="144.8">CO1</text>
<text x="166.1" y="148.3">CO1</text>
<text x="181.7" y="148.3">PWMC</text>
<text x="184.8" y="144.8">VM1</text>
<text x="193.1" y="146.6">23</text>
<text x="74.4" y="155.4">AIN1</text>
<text x="74.4" y="151.9">AIN2</text>
<text x="83.8" y="153.6">21</text>
<text x="83.8" y="150.1">22</text>
<text x="183.7" y="155.4">CIN1</text>
<text x="183.7" y="151.9">CIN2</text>
<text x="193.1" y="153.6">21</text>
<text x="193.1" y="150.1">22</text>
<text x="53.2" y="157.2">5</text>
<text x="53.2" y="160.7">6</text>
<text x="56.7" y="158.9">AO2</text>
<text x="83.8" y="160.7">19</text>
<text x="162.6" y="157.2">5</text>
<text x="162.6" y="160.7">6</text>
<text x="166.1" y="158.9">CO2</text>
<text x="193.1" y="160.7">19</text>
<text x="53.2" y="164.2">7</text>
<text x="53.2" y="167.7">8</text>
<text x="56.7" y="162.5">AO2</text>
<text x="56.7" y="166">BO2</text>
<text x="74.1" y="162.5">STBY</text>
<text x="83.8" y="167.7">17</text>
<text x="162.6" y="164.2">7</text>
<text x="162.6" y="167.7">8</text>
<text x="166.1" y="162.5">CO2</text>
<text x="166.1" y="166">DO2</text>
<text x="183.4" y="162.5">STBY</text>
<text x="193.1" y="167.7">17</text>
<text x="56.7" y="169.5">BO2</text>
<text x="74.4" y="173">BIN2</text>
<text x="74.4" y="169.5">BIN1</text>
<text x="83.8" y="171.3">16</text>
<text x="166.1" y="169.5">DO2</text>
<text x="183.5" y="173">DIN2</text>
<text x="183.5" y="169.5">DIN1</text>
<text x="193.1" y="171.3">16</text>
<text x="51.2" y="178.3">11</text>
<text x="72.4" y="176.6">PWMB</text>
<text x="83.8" y="178.3">14</text>
<text x="83.8" y="174.8">15</text>
<text x="160.5" y="178.3">11</text>
<text x="181.5" y="176.6">PWMD</text>
<text x="193.1" y="178.3">14</text>
<text x="193.1" y="174.8">15</text>
<text x="51.2" y="181.9">12</text>
<text x="56.7" y="180.1">BO1</text>
<text x="56.7" y="183.6">BO1</text>
<text x="75.4" y="183.6">VM2</text>
<text x="75.4" y="180.1">VM3</text>
<text x="83.8" y="181.9">13</text>
<text x="160.5" y="181.9">12</text>
<text x="166.1" y="180.1">DO1</text>
<text x="166.1" y="183.6">DO1</text>
<text x="184.8" y="183.6">VM2</text>
<text x="184.8" y="180.1">VM3</text>
<text x="193.1" y="181.9">13</text>
</g>
<g font-size="3.2">
<text x="100.8" y="39">6</text>
<text x="104.3" y="40.7">GND</text>
<text x="346" y="44.3">6</text>
<text x="349.5" y="46">GND</text>
<text x="129.2" y="110.9">1</text>
<text x="141.5" y="110.9">2</text>
<text x="53.2" y="150.1">3</text>
<text x="53.2" y="153.6">4</text>
<text x="56.7" y="151.9">PGND1</text>
<text x="56.7" y="155.4">PGND1</text>
<text x="162.6" y="150.1">3</text>
<text x="162.6" y="153.6">4</text>
<text x="166.1" y="151.9">PGND1</text>
<text x="166.1" y="155.4">PGND1</text>
<text x="75" y="166">GND</text>
<text x="83.8" y="164.2">18</text>
<text x="184.4" y="166">GND</text>
<text x="193.1" y="164.2">18</text>
<text x="53.2" y="171.3">9</text>
<text x="56.7" y="173">PGND2</text>
<text x="162.6" y="171.3">9</text>
<text x="166.1" y="173">PGND2</text>
<text x="51.2" y="174.8">10</text>
<text x="56.7" y="176.6">PGND2</text>
<text x="160.5" y="174.8">10</text>
<text x="166.1" y="176.6">PGND2</text>
<text x="64.6" y="221.7">1</text>
<text x="64.6" y="225.2">2</text>
<text x="113.9" y="222.4">1</text>
<text x="113.9" y="226">2</text>
<text x="161.2" y="223.8">1</text>
<text x="161.2" y="227.4">2</text>
<text x="209.2" y="222.1">1</text>
<text x="209.2" y="225.6">2</text>
<text x="64.6" y="228.8">3</text>
<text x="64.6" y="232.3">4</text>
<text x="113.9" y="229.5">3</text>
<text x="113.9" y="233">4</text>
<text x="161.2" y="230.9">3</text>
<text x="209.2" y="229.1">3</text>
<text x="209.2" y="232.7">4</text>
<text x="64.6" y="235.8">5</text>
<text x="64.6" y="239.4">6</text>
<text x="113.9" y="236.5">5</text>
<text x="161.2" y="234.4">4</text>
<text x="161.2" y="237.9">5</text>
<text x="209.2" y="236.2">5</text>
<text x="209.2" y="239.7">6</text>
<text x="113.9" y="240.1">6</text>
<text x="161.2" y="241.5">6</text>
</g>
<g font-size="3.2" fill="#f00">
<text x="75.7" y="158.9">VCC</text>
<text x="83.8" y="157.2">20</text>
<text x="185.1" y="158.9">VCC</text>
<text x="193.1" y="157.2">20</text>
</g>
</svg>
